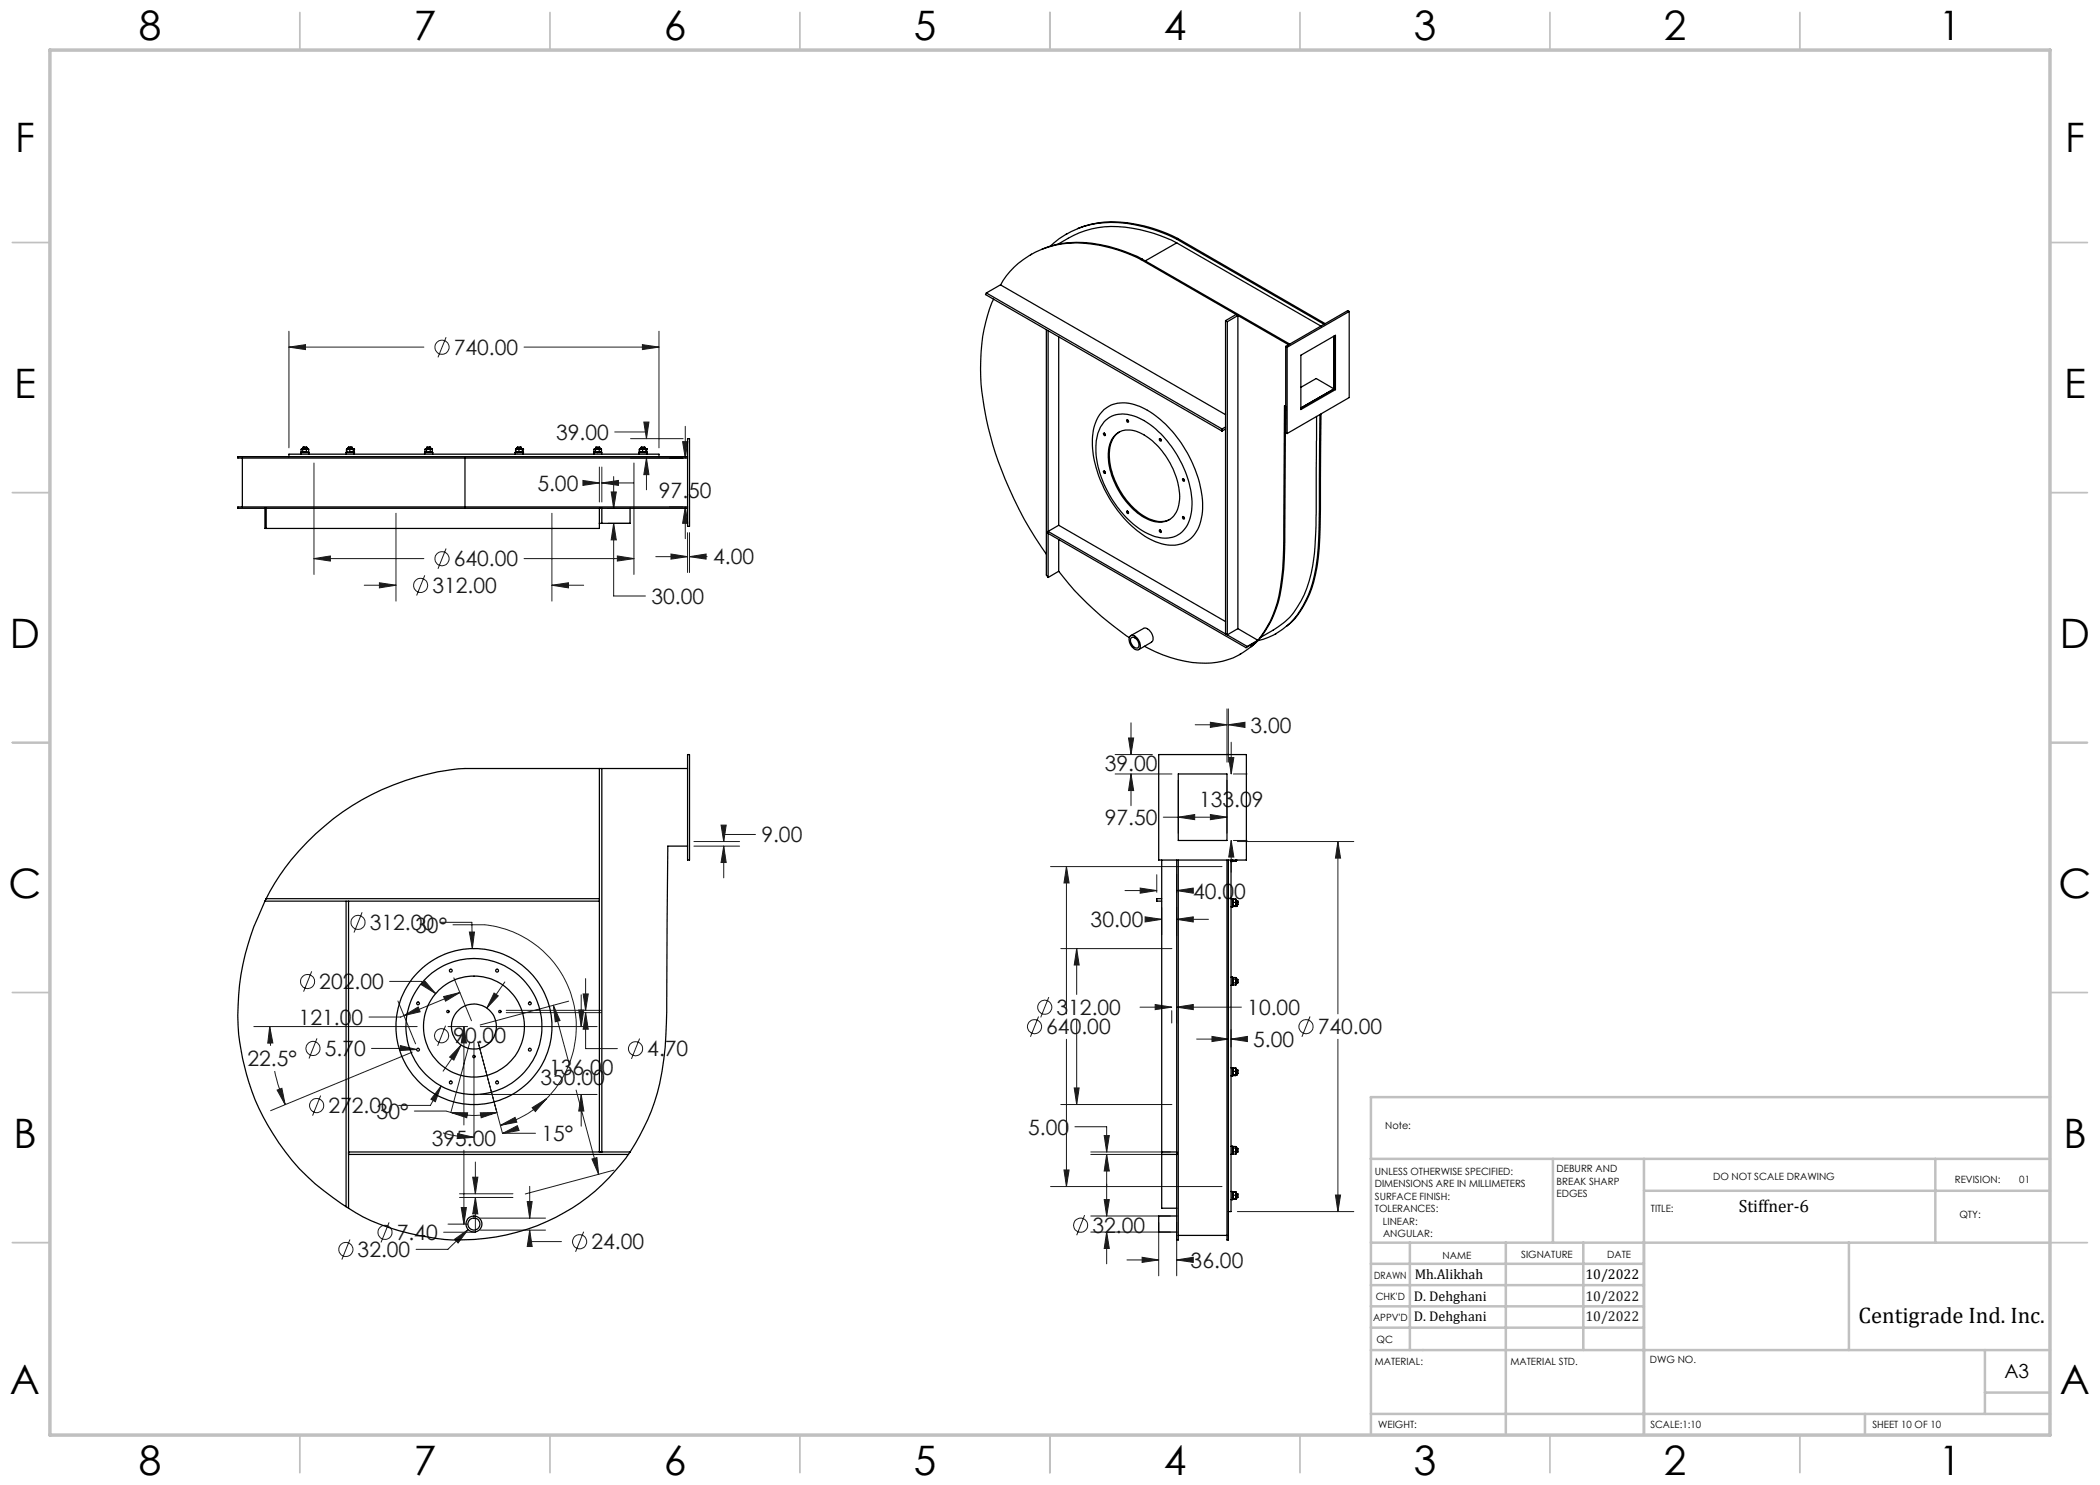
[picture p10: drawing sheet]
<svg xmlns="http://www.w3.org/2000/svg" width="420mm" height="297mm" viewBox="0 0 420 297" stroke-linecap="round" stroke-linejoin="round" font-family="sans-serif">
<g fill="none" stroke="#191924" stroke-width=".2">
<path d="M57.8 69.4l3.3-.5v1zM57.8 66.2v23.4M57.8 69.4h27M89.2 67.4l-1.6 4.1M104.8 69.4h27M128.5 68.9l3.3 .5-3.3 .5zM131.8 66.2v23.4M62.8 92.6v22.3M116.6 96.1l3.3 .5-3.3 .5zM116.8 96.6h3.1M119.9 93.4v7M120.4 96.6l3.3-.5v1z"/>
<path d="M120.4 93.4v7M120.4 96.6h6.3M122.2 98.4h1.1l-.6 3.3zM122.7 95.3v6.4M122.9 86.4h6.4v1.3M126.1 91.6h10.5M126.1 87.7h10.5M126.8 92.6v22.3M128.8 84.4h1l-.5 3.3zM129.3 91.6l.5 3.3h-1zM129.3 91.6v6.4M136.5 88.3h1l-.4 3.3z"/>
<path d="M137.1 85.3v6.3M62.8 111.7l3.3-.5v1zM62.8 111.7h22M72.8 117h6.4M75.9 116.6l3.3 .4-3.3 .6zM79.2 102.7v17.5M84.9 115.1l-1.6 4M89.2 109.7l-1.6 4.1M104.8 111.7h22M110.4 117l3.3-.4v1zM110.4 102.7v17.5M110.4 117h6.3"/>
<path d="M121.6 101.7h4.3M121.6 104.7h4.3M122.7 104.7l.6 3.3h-1.1zM122.7 104.7v14.5h6.4M123.5 111.2l3.3 .5-3.3 .5zM131.2 111.3h6.3M133.9 101.4h2.7M134.2 110.8l3.3 .5-3.3 .5zM137.1 101.4l.4 3.3h-1zM137.1 101.4v6.3M137.5 106.5v8M137.9 111.3l3.3-.5v1z"/>
<path d="M137.9 106.5v8M137.9 111.3h3.5M223 150.9h7.5M223 154.8h11.4M225.7 147.6h1l-.5 3.3zM226.2 154.8l.5 3.3h-1zM226.2 144.6v6.3M226.2 154.8v6.3M235.7 156.1v10.5M239 145h6.4M242.1 144.5l3.3 .5-3.3 .5zM245.4 141.8v10.6"/>
<path d="M245.4 156.1v10.5M245.7 145l3.3-.5v1zM245.7 141.8v10.6M245.7 145h3.2M245.7 151.5h1.1l-.6 3.3zM246.2 148.4v6.4M246.7 154.8h2.7M138.8 169.2h9.1M138.8 168.3h9.1M144.2 165h1l-.5 3.3zM144.7 169.2l.5 3.3h-1zM144.7 169.2v6.4"/>
<path d="M151.1 166.9h-6.4v1.4M210.1 173.3h34.3M213.3 173.3l.5 3.3h-1zM213.3 173.3v29.5M225 178.1h6.4M228 177.6l3.4 .5-3.4 .5zM231.4 174.9v3.6M232.7 163.4h12.7M235.3 178.1l3.4-.5v1zM235.3 174.9v3.6M235.3 178.1h2.1M235.7 163.4l3.2-.5v1z"/>
<path d="M242.1 162.9l3.3 .5-3.3 .5zM246.2 168.1l.6 3.3h-1.1zM246.2 168.1v6.3M246.7 168.1h2.7M247.5 168.3h23.3M267.6 168.3l.5 3.3h-1zM267.6 168.3v34.5M62.3 194.3l-1.6 4M72.4 182.5l-1.6 4M77.9 196.3h6.4l2.8 2.4M84.9 196.2l2.2 2.5-2.8-1.7zM88 184.5h6.4l.1 5.2"/>
<path d="M88.7 199.3l3.3-.8-2.9 1.7zM90.6 185h6.3a20.5 20.5 0 0 1 17.2 13.5 20.5 20.5 0 0 1-4.8 21.3M90.8 195.6l3.5 8.5M92 198.5l-11.2 4.6M93.9 186.4h1l-.4 3.3zM98.8 198.6l.9 .6-2.3 2.4zM101 196.4l-3.6 5.2M116.2 199v6.3M116.6 198.8h1.1l-.6 3.3zM117.1 195.7v6.4M209.8 199.4l-1.7 4.1M212.2 189.7h22.2"/>
<path d="M215.3 189.7l.5 3.3h-1zM215.3 189.7v9.2M229 183.4l3.3 .5-3.3 .5zM229.8 183.9h2.5M232.3 181.5v5.5M235.3 183.9l3.4-.5v1zM235.3 181.5v5.5M235.3 183.9h6.4M50.8 205.3h32.6M53.9 205.3l.7 3.3h-1zM53.9 205.3l.2 3.9M54.9 214.2a41.5 41.5 0 0 0 2.1 6.7"/>
<path d="M55.4 218l1-.3 .6 3.2zM63.4 207.7l-1.6 4M64.1 219.1l-1.6 4M74.3 209.7h6.3l2.7 .2M79.6 200.2l3.5 8.6M80.1 209.1l3.2 .8-3.3 .2zM80.8 203.1l2.8-1.7 .4 .9zM80.8 203.1l-.6 .3h-6.4M82.4 210.4l-28.3 11.7M88.2 217.2l-1.1 3.1-.9-.5zM88.2 217.2l-2.1 3.9h-6.4M89.1 205.1l-1.6 4.1"/>
<path d="M89.6 205.3h3.9M92.2 209l-1.4 3-.9-.6zM92.2 209l-3.6 5.2M92.8 205.3l.5 3.3h-1zM92.8 205.3v19.7M94 208.4l-3.8 14.1M94.8 208.5v19M95.6 208.4l4.9 18.3M96.1 205.3h23.3M96.1 218.9h23.3M101.2 202.1h19.1M101.2 202.5h19.1"/>
<path d="M109.3 219.8a20.5 20.5 0 0 1-9.2 5.3M110.7 201l1.3 3.1-.9 .3zM110.7 201l3.2 12M113.7 200.2l-17.7 4.8M115.2 218l4.5 16.9M115.7 202h1.1l-.6 3.3zM116.2 218.9l.6 3.3h-1.1zM116.2 218.9v6.3M117.1 202.5l.6 3.3h-1.1zM117.1 202.5v7.2h6.4M127.9 207.7l-1.6 4.1M207.7 203.3l-1.6 4.1"/>
<path d="M213.3 207.9v29.4M214.8 217.6h1l-.5 3.3zM215.3 204v16.9M228 201.4h6.4M231 200.9l3.4 .5-3.4 .5zM234.4 202.1v2.5M235.3 201.4l3.4-.5v1zM235.3 202.1v2.5M235.3 201.4h13M239.3 207.8h6.4M242.4 207.3l3.3 .5-3.3 .5zM245.7 205.9v3.5"/>
<path d="M246.2 207.8l3.3-.5v1zM246.2 205.9v3.5M246.2 207.8h3.2M262 203.3l-1.6 4.1M267.6 207.9v34.4M82.9 222.2h6.3l1 .3M88.6 226.6a23 23 0 0 0 6.2 .9M90.2 222.5l3.3 .1-.2 1zM90.2 222.5a17.9 17.9 0 0 0 9.2 0M91.5 226.7l3.3 .8-3.4 .2zM91.9 238.8h10.7M91.9 239.5h10.7"/>
<path d="M92.8 230v14.8M94.5 235.4h1.1l-.5 3.4zM95.1 239.5l.5 3.3h-1.1zM95.1 239.5v6.9h-6.4M95.1 232.4v6.4M96.1 222.6l3.3-.1-3.2 1.1zM100.1 225.1l2.9-1.6 .4 .9zM100.5 226.7l3-1.6 .3 1zM105.9 237.3v6.3M106.4 221.5l2.9-1.7-2.2 2.5zM107.1 226.7h-6.6M118.4 231.8l1-.3 .3 3.4z"/>
<path d="M122.8 234l-17.7 4.8M210.1 237.3h34.3M212.2 220.9h22.2M212.8 234h1l-.5 3.3zM215 225.4h6.3v5M218.2 230.9h15.9M218.2 230.4h15.9M220.8 239.9h1.1l-.6 3.3zM220.8 227.1h1.1l-.6 3.3zM221.3 230.9l.6 3.3h-1.1zM221.3 230.9v12.3M267.1 239h1l-.5 3.3z"/>
<path d="M70 247.9l-1.6 4M77.8 244.5l-1.6 4M89.6 244.8h3.9M90.9 247.9l2.7-2-2 2.7zM92.3 241.5h1l-.5 3.3zM93.6 245.9l-4 4h-6.4M96.1 246h13M96.1 243.6h13M105.4 240.3h1l-.5 3.3zM105.9 246l.5 3.3h-1zM105.9 246v2.3h6.4M116.7 246.3l-1.6 4.1"/>
<path d="M216.9 243l-1.6 4M218.2 246.4h15.9M218.2 243.2h15.9M221.3 246.4l.6 3.3h-1.1zM221.3 246.4v6.4M225.4 252h6.3M228.4 251.5l3.3 .5-3.3 .5zM231.7 244.5v10.7M235.3 252l3.4-.5v1zM235.3 244.5v10.7M235.3 252h1.6M247.5 242.3h23.3"/>
<circle cx="88.4" cy="69.4" r="1.42"/>
<circle cx="84.1" cy="117.1" r="1.42"/>
<circle cx="88.4" cy="111.7" r="1.42"/>
<circle cx="61.5" cy="196.3" r="1.42"/>
<circle cx="71.6" cy="184.5" r="1.41"/>
<circle cx="62.6" cy="209.7" r="1.4"/>
<circle cx="88.3" cy="207.1" r="1.42"/>
<circle cx="127.1" cy="209.7" r="1.41"/>
<circle cx="206.9" cy="205.3" r="1.41"/>
<circle cx="208.9" cy="201.4" r="1.41"/>
<circle cx="261.2" cy="205.3" r="1.41"/>
<circle cx="63.3" cy="221.1" r="1.42"/>
<circle cx="69.2" cy="249.9" r="1.42"/>
<circle cx="77" cy="246.5" r="1.42"/>
<circle cx="115.9" cy="248.3" r="1.42"/>
<circle cx="216.1" cy="245" r="1.4"/>
</g>
<g fill="none" stroke="#c0c0c0" stroke-width=".35">
<path d="M60 2.5v7.5M110 2.5v7.5M160 2.5v7.5M210 2.5v7.5M260 2.5v7.5M310 2.5v7.5M360 2.5v7.5M2.5 48.5h7.5M410 48.5h7.5M2.5 98.5h7.5M410 98.5h7.5M2.5 148.5h7.5"/>
<path d="M410 148.5h7.5M2.5 198.5h7.5M410 198.5h7.5M2.5 248.5h7.5M410 248.5h7.5M60 287v7.5M110 287v7.5M160 287v7.5M210 287v7.5M260 287v7.5M310 287v7.5M360 287v7.5"/>
</g>
<g fill="none" stroke="#c0c0c0" stroke-width=".5">
<path d="M410 219.4h-135.8v67.4M274.2 231.8h135.8M310.6 231.8v16.7M328.8 231.8v55.2M328.8 238.2h81.2M387.1 231.8v16.7M274.2 248.5h135.8M274.2 257h54.6M274.2 252.8h54.6M282 248.5v21.5M301.2 248.5v38.3M316.7 248.5v21.5"/>
<path d="M369.8 248.5v21.5M274.2 265.5h54.6M274.2 261.3h54.6M274.2 270h135.8M397 270v12.8M397 278.5h13M274.2 282.8h135.8M373 282.8v4.2"/>
</g>
<path d="M10 10h400v277h-400z" fill="none" stroke="#c0c0c0" stroke-width=".7"/>
<path d="M93.9 186.4l.6 3.3 .4-3.3zM88.2 217.2l-2 2.6 .9 .5zM84.9 196.2l-.6 .8 2.8 1.7zM115.7 202h1.1l-.6 3.3zM116.2 218.9l.6 3.3h-1.1zM80.8 203.1l2.8-1.7 .4 .9zM88.7 199.3l3.3-.8-2.9 1.7zM80.1 209.1l-.1 1 3.3-.2zM53.9 205.3l.7 3.3h-1zM55.4 218l1-.3 .6 3.2zM105.9 246l.5 3.3h-1zM105.4 240.3h1l-.5 3.3zM92.3 241.5h1l-.5 3.3zM92.8 205.3l.5 3.3h-1zM90.9 247.9l.7 .7 2-2.7zM98.8 198.6l-1.4 3 2.3-2.4zM92.2 209l-2.3 2.4 .9 .6zM91.5 226.7l3.3 .8-3.4 .2zM100.5 226.7l3-1.6 .3 1zM110.7 201l1.3 3.1-.9 .3zM118.4 231.8l1-.3 .3 3.4zM94.5 235.4h1.1l-.5 3.4zM95.1 239.5l.5 3.3h-1.1zM90.2 222.5l3.3 .1-.2 1zM96.1 222.6l3.3-.1-3.2 1.1zM116.6 198.8h1.1l-.6 3.3zM117.1 202.5l.6 3.3h-1.1zM144.7 169.2l.5 3.3h-1zM144.2 165h1l-.5 3.3zM106.4 221.5l.7 .8 2.2-2.5zM100.1 225.1l3.3-.7-.4-.9zM214.8 217.6h1l-.5 3.3zM215.3 189.7l.5 3.3h-1zM231 200.9l3.4 .5-3.4 .5zM235.3 201.4l3.4-.5v1zM221.3 246.4l.6 3.3h-1.1zM220.8 239.9h1.1l-.6 3.3zM235.3 252l3.4-.5v1zM228.4 251.5l3.3 .5-3.3 .5zM212.8 234h1l-.5 3.3zM213.3 173.3l.5 3.3h-1zM245.7 145l3.3-.5v1zM242.1 144.5l3.3 .5-3.3 .5zM267.6 168.3l.5 3.3h-1zM267.1 239h1l-.5 3.3zM246.2 207.8l3.3-.5v1zM242.4 207.3l3.3 .5-3.3 .5zM225.7 147.6h1l-.5 3.3zM226.2 154.8l.5 3.3h-1zM242.1 162.9l3.3 .5-3.3 .5zM235.7 163.4l3.2-.5v1zM246.2 168.1l.6 3.3h-1.1zM245.7 151.5h1.1l-.6 3.3zM221.3 230.9l.6 3.3h-1.1zM220.8 227.1h1.1l-.6 3.3zM235.3 183.9l3.4-.5v1zM229 183.4l3.3 .5-3.3 .5zM235.3 178.1l3.4-.5v1zM228 177.6l3.4 .5-3.4 .5zM110.4 117l3.3-.4v1zM75.9 116.6l3.3 .4-3.3 .6zM123.5 111.2l3.3 .5-3.3 .5zM62.8 111.7l3.3-.5v1zM57.8 69.4l3.3-.5v1zM128.5 68.9l3.3 .5-3.3 .5zM129.3 91.6l.5 3.3h-1zM128.8 84.4h1l-.5 3.3zM136.5 88.3h1l-.4 3.3zM137.1 101.4l.4 3.3h-1zM137.9 111.3l3.3-.5v1zM134.2 110.8l3.3 .5-3.3 .5zM120.4 96.6l3.3-.5v1zM116.6 96.1l3.3 .5-3.3 .5zM122.2 98.4h1.1l-.6 3.3zM122.7 104.7l.6 3.3h-1.1z" fill="#191924"/>
<g fill="none" stroke="#000" stroke-width=".25">
<path d="M197.3 58.6l-.2 .3 47.3 27.3M197.3 58.6l47.1 27.2M197.3 58.6l2.8-1.6 45 25.9M198.7 59.8a37.3 37.3 0 0 0-1.9 21.3 73.4 73.4 0 0 0 12.5 29.7M206.3 50.8l-.2 .2M208.4 49.8a21.8 21.8 0 0 1 15.2 0l3.9 1.5 .9 .5M213.4 46.7l-.2 .2M215.5 45.7a20.4 20.4 0 0 1 13.3-.5l3.8 1.2 2.9 1.3M228.2 51.9a28.6 28.6 0 0 0-15.9-3.1 16.9 16.9 0 0 0-12.2 8.2M228.2 51.9l29.5 17.1M228.4 51.8l-.2 .1M228.4 51.8l29.6 17"/>
<path d="M235.3 47.8a28.9 28.9 0 0 0-15.9-3.1 17.4 17.4 0 0 0-9.4 4.5M235.3 48.6a27.8 27.8 0 0 0-15.8-3.1 20 20 0 0 0-7.9 3.4M235.3 47.8l29.5 17.1M235.3 48.6l28.9 16.6M235.3 48.6l-6.2 3.6M235.5 47.7l-.2 .1M235.5 47.7l29.5 17M209.3 65.9v49.1l.3 .5M209.6 66.1v49.4M211.7 67.3v37.8M245.1 64.1l.4 .2M245.1 64.1v62.6l.4 .3"/>
<path d="M245.5 64.3v62.7M247.6 63.1v62.6M247.6 63.1l-2.1 1.2M247.6 63.1l-.4-.2-2.1 1.2M257.1 69.3l.3 .2M257.1 69.3v17.2l.3 .2M257.4 69.5v17.2M260.2 71l6.9-3.9v10.8l-6.9 4zM260.2 77.5l3-1.8 3.6 2.1M266.8 77.8l.3 .1M266.8 67.2v10.6M266.8 77.8l-6.6 3.8"/>
<path d="M269.8 62.3l-.2-.2-12.5 7.2M269.8 62.3l-12.4 7.2M269.8 62.3v17.2l-12.4 7.2M47.6 91.3v.3M47.6 91.6h89.9M47.6 91.3h45.4M48.5 91.6v9.8M57.8 91.3v-.5h74v.5M60.2 90.4h1.6h-.2M60.2 90.5h1.6M60.2 89.8v1M60.3 89.8h.1z"/>
<path d="M60.3 90.4h.1M60.4 89.8h.5M60.4 90.4h1.1M60.6 89.5h.8M60.6 89.5l-.1 .9M60.9 89.8h.6M60.9 89.8h.4M61.3 89.8v.6M61.4 89.5v.3M61.5 89.8h.2M61.5 89.8h-.2M61.7 89.8l.1 1"/>
<path d="M69.3 90.8v-.4h1.5v.4M69.3 90.5h1.5M69.4 89.8v.6M69.4 89.8h.3M69.4 89.8h-.1v.6h.4M69.4 89.8h.1M69.6 89.5h.8M69.6 89.5v.3M69.7 89.8h.6M69.7 89.8h.3M69.7 89.8h-.3M70 89.8v.6h.8v-.6"/>
<path d="M70.3 89.8h.4M70.3 89.8h-.3M70.4 89.5v.3M70.7 89.8v.6M70.7 89.8h.1M70.7 90.4h.1M70.8 89.8h.1M84.9 90.5l1.6-.1v.4M85 89.8l.1 .6M85.1 89.8h.6M85.1 89.8h-.1M85.1 89.8h.2"/>
<path d="M85.3 89.8v.6h1M85.3 89.5h.8M85.3 89.5v.3M85.7 89.8h.6M85.7 89.8h-.4M85.7 89.8h.3M86 89.8v.6M86.1 89.5v.3M86.3 89.8h.1M86.3 89.8h-.3M86.3 89.8h.2M86.4 89.8h.1"/>
<path d="M86.5 89.8l-.1 .6M86.5 90.5h-1.6v.3M93 91.3v10.4M93 91.3h44.5M103 90.8v-.4h1.6v.4M103 90.5h1.6M103.2 89.8v.6M103.2 89.8h.3M103.2 89.8l-.1 .6h1.4v-.6M103.2 89.8h.1M103.4 89.5h.8M103.4 89.5v.3"/>
<path d="M103.5 89.8h.6M103.5 89.8h.3M103.5 89.8h-.3M103.8 89.8v.6M104.1 89.8h.4M104.1 89.8h-.3M104.2 89.5v.3M104.5 89.8h.1M104.5 90.4h.1M104.5 89.8v.6M104.6 89.8h.1M104.6 89.8v.6"/>
<path d="M118.7 90.8v-.4h1.6v.4M118.7 90.5h1.6M118.8 89.8v.6h.1M119 89.8h.5M119 89.8h-.2M119 89.8h.1M119.1 89.8v.6h1.2v-.6M119.1 89.5h.8M119.1 89.5v.3M119.5 89.8h.6M119.5 89.8h-.4M119.5 89.8h.3"/>
<path d="M119.8 89.8v.6M119.9 89.5v.3M120.1 89.8h.2M120.1 89.8h-.3M127.8 90.8v-.4h1.6v.4M127.8 90.5h1.6M127.8 89.8v.6M127.9 89.8v.6h1.4v-.6M127.9 89.8h.1M128.2 89.8h.7M128.2 89.8h-.3M128.2 89.5h.8"/>
<path d="M128.2 89.5v.3M128.2 89.8h.3M128.5 89.8v.6M128.9 89.8h.4M128.9 89.8h-.4M128.9 89.8h.3M129 89.5v.3M129.2 89.8v.6M129.2 89.8h.1M129.3 89.8h.1M129.3 89.8h-.1M129.3 90.4h.1"/>
<path d="M129.3 89.8v.6M137.5 87.7h.4v17.6h-.4zM220.7 94.2a.25 .25 0 0 1 .3 .2 .25 .25 0 0 1-.1 .3zM220.7 86.7a.25 .25 0 0 1 .3 .1 .25 .25 0 0 1-.1 .3zM220.8 81.9a6.9 6.9 0 0 1 7.7-.4 23.7 23.7 0 0 1 11.2 14.5 14.3 14.3 0 0 1-.2 9.9 6 6 0 0 1-7.9 2.6 20.5 20.5 0 0 1-10.1-9.5 19.1 19.1 0 0 1-2.6-13.9 7.1 7.1 0 0 1 1.9-3.2zM220.8 84.3a5.6 5.6 0 0 1 6.5-.9 19.6 19.6 0 0 1 9.7 10.8 13.8 13.8 0 0 1 .6 10.6 5.2 5.2 0 0 1-7.1 2.3 19.1 19.1 0 0 1-9.5-9.9 15.6 15.6 0 0 1-1.4-10.5l.5-1.3zM220.9 86.6l.2 .4M220.9 94.2l.2 .3M223 87.1a4.6 4.6 0 0 1 5.8-.1 15.6 15.6 0 0 1 7.1 13 4.4 4.4 0 0 1-3.1 4.3 7 7 0 0 1-5.7-2 15.7 15.7 0 0 1-5.4-11.9 5 5 0 0 1 1.3-3.3zM223.8 86.4a5.4 5.4 0 0 0-1.9 5.3 15.6 15.6 0 0 0 7.9 12.1 4.6 4.6 0 0 0 4.1 .1M225.3 84a.23 .23 0 0 1 .4 .1 .23 .23 0 0 1-.2 .3zM225.5 84l.2 .3"/>
<path d="M231.9 87.7a.26 .26 0 0 1 .3 .2 .26 .26 0 0 1-.1 .3l-.2-.2zM232.1 87.8l.2 .3M236.5 95.8a.25 .25 0 0 1 .3 .1 .25 .25 0 0 1-.1 .3zM236.7 95.8l.2 .3M244.4 85.8v.4M245.1 85.8l-.7 .4M245.1 85.4l-.7 .4M257.1 81.3a766.5 766.5 0 0 1-.3 32.4 25.1 25.1 0 0 1-3.1 11.5l-.6 .9a11.1 11.1 0 0 1-2.9 3.3M257.1 81.3l-.2-.1a770.2 770.2 0 0 1-.4 32.6 24.9 24.9 0 0 1-3.6 12.4 14.1 14.1 0 0 1-14.5 6.3 27.5 27.5 0 0 1-9.5-3.2M263.3 83.3l-.1 11.8a148.1 148.1 0 0 1-.5 16.9 19.3 19.3 0 0 1-5.7 12.3l-2.1 1.6-2.7 1.6M264 82.9l-.1 19a53.2 53.2 0 0 1-1.8 15.9 15.6 15.6 0 0 1-7.4 9.2l-3.1 1.2M264.2 82.8l-.1 18.9a53.3 53.3 0 0 1-1.7 15.9 16.8 16.8 0 0 1-5.1 7.7"/>
<path d="M47.6 101.4v.3M47.6 101.7h45.4M47.6 101.4h89.9M93 101.7h44.5M119.9 101.7v4h-66.9v-4h.2v4M120.4 101.7v3M126 101.7v3h-6.1M209.6 106.7l39.6 22.8M211.7 114.3a61.7 61.7 0 0 0 14.2 13.2M211.7 107.9v6.4M211.7 114.3l-2.1 1.2M211.7 105.1l-2.1 1.2 39.8 23"/>
<path d="M211.7 105.1l33.4 19.2M225.3 102.2a.25 .25 0 0 1 .3 .2 .25 .25 0 0 1-.1 .3zM225.5 102.2l.2 .3M231.9 106h.1a.28 .28 0 0 1 .2 .2 .28 .28 0 0 1-.1 .3l-.2-.2zM232.1 106l.2 .3M236.5 103.3a.26 .26 0 0 1 .3 .2 .26 .26 0 0 1-.1 .3zM236.7 103.3l.2 .4M226 127.3a1.16 1.16 0 0 1 1.7 .7 1.28 1.28 0 0 1-.1 2 2.08 2.08 0 0 1-1.6-2.7zM226.1 127.1l2.6-1.4a1.44 1.44 0 0 1 1.7 1 1.33 1.33 0 0 1-.1 1.7l-2.5 1.5M226.2 127.6a1.09 1.09 0 0 1 1.6 1.1 .64 .64 0 0 1-.2 .9 .64 .64 0 0 1-.9-.3 1.46 1.46 0 0 1-.5-1.7zM247.6 125.7l-2.1 1.3M247.6 125.7l4 2.4"/>
<path d="M248.1 130.8l-.2 .1M249.4 129.3l-.2 .2M251.6 128.1l-2.4 1.4M251.6 128.1l-2.2 1.2M255.3 126.7l-.2 .1M119.9 153.7v76.7M120.4 153.7v76.7M137.5 153.7h-44.5a49 49 0 0 0-39.8 26M137.5 150.9h.4v21.1h-.4zM231.7 150.9h17.6v21.1h-17.6zM235.7 154.8h9.7v13.3h-9.7zM53.2 179.7l-.2 .5"/>
<path d="M53.2 179.7h66.7M137.5 169.2h-3.9l-.3 30.5a65.6 65.6 0 0 1-2.4 20.7 47.3 47.3 0 0 1-4.9 10M232.3 179.7h-.9v.5h.9M232.3 172v69.6h3M235.3 172v76h.4v-76M245.4 172v76h.3v-76M246.2 179.8h.4v1.6h-.4M246.2 172v70.3h-.5M246.5 179.8v1.6M246.5 172v.3M246.6 172v.3h-.4M246.6 172.2v.1h.6"/>
<path d="M246.6 179.8v1.4h.6M246.6 179.9h.6M246.6 179.8h.6M247.2 179.8v.1M247.2 172.2v.1M247.2 179.9v.3M247.2 179.9h.1M247.2 172h.1M247.2 172v.2M247.2 172v.3M53 180.2a49.4 49.4 0 0 0-5.1 28.3 46 46 0 0 0 21.3 32.8M53 180.2h66.9"/>
<path d="M69.2 180.2v61.1M69.7 180.2v61.4M246.2 195.4l.4 .2M246.5 195.4v1.7M246.6 181.3h.1M246.6 195.6v1.5h-.4M246.6 195.5v.1M246.6 196.9v.1h.6M246.6 180.5h.6M246.6 181.3h.6M246.6 196.6h.6M246.6 195.5h.6"/>
<path d="M247.2 181.3h.1M247.2 195.8h-.6v1M247.2 197h.1M247.2 180.5v.3M247.2 181.2h.1M247.2 195.8v.4M247.2 196.6v.2M247.2 195.5v.1M247.2 180.2v.6M247.2 180.8v.4M247.2 196.2v.6M247.2 195.6v.6"/>
<path d="M247.2 196.8v.2M247.2 196.6h.3M247.2 195.9h.3M247.2 181h.3M247.2 180.2h.3M247.2 180.2v.3M247.2 181.1v.2M247.2 196.2v.4M247.2 195.6v.2M247.5 195.9v.7M247.5 180.2v.8M246.2 213.6h.4v1.6h-.4"/>
<path d="M246.5 213.6v1.6M246.6 215h.1M246.6 215l.6 .1M246.6 213.6h.6M246.6 214.3h.6M246.6 215h.6M247.2 215h.1M247.2 213.6v.1M247.2 213.7l-.6-.1v1.4h.6M247.2 215.1h.1M247.2 214.3v.3M247.2 213.7v.3"/>
<path d="M247.2 213.7h.1M247.2 214v.6M247.2 214.6v.4M247.2 215v.1M247.2 214.8h.3M247.2 214h.3M247.2 214.9v.2M247.2 214v.3M247.5 214v.8M69.7 230.4h56.3M125.7 230.9a41 41 0 0 1-43.9 15.8 37.6 37.6 0 0 1-12.1-5.1M126 230.4l-.3 .5h-56"/>
<path d="M232.3 230.4h3v.5h-3M246.2 229.3h.4v1.6h-.4M246.2 238.3h.3v1.6M246.5 229.3v1.6M246.5 238.3l.7 .1M246.6 238.3v1.6h-.4M246.6 238.4v1.5h.6M246.6 230.4h.6M246.6 239.8l.6 .1M246.6 239.7h.6M246.6 239h.6M246.6 238.4h.6v.3"/>
<path d="M247.2 229.3h-.6v.1M247.2 229.6h-.6v1.2h.6M247.2 229.6v.4M247.2 230.4v.2M247.2 229.3v.2M247.2 230.8h.1M247.2 239v.4M247.2 239.7h.1M247.2 238.4v.1M247.2 229.5v.5M247.2 230v.6M247.2 230.6v.2"/>
<path d="M247.2 238.7v.7M247.2 239.4v.3M247.2 238.5v.2M247.2 239.7v.1M247.2 230.5h.3M247.2 229.7h.3M247.2 239.5h.3M247.2 238.7h.3M247.2 230v.4M247.2 229.5v.1M247.2 238.7v.3M247.2 239.6v.3"/>
<path d="M247.5 229.7v.8M247.5 238.7v.8M69.2 241.3l.5 .3M235.3 243.2h-3.6v3.2h3.6M235.7 247.1h9.7"/>
<circle cx="90.2" cy="194.1" r=".28"/>
<circle cx="99.4" cy="194.1" r=".29"/>
<circle cx="83.6" cy="200.7" r=".27"/>
<circle cx="83.6" cy="209.9" r=".28"/>
<circle cx="89.6" cy="202.3" r=".23"/>
<circle cx="90.2" cy="216.5" r=".28"/>
<circle cx="94.8" cy="205.3" r="4.5"/>
<circle cx="94.8" cy="205.3" r="10.1"/>
<circle cx="94.8" cy="205.3" r="15.6"/>
<circle cx="94.8" cy="205.3" r="13.6"/>
<circle cx="94.8" cy="211.3" r=".25"/>
<circle cx="99.4" cy="216.5" r=".29"/>
<circle cx="100" cy="202.3" r=".24"/>
<circle cx="106" cy="200.7" r=".27"/>
<circle cx="106" cy="209.9" r=".28"/>
<circle cx="94.8" cy="244.8" r="1.2"/>
<circle cx="94.8" cy="244.8" r="1.59"/>
</g>
<g font-size="8.1">
<text x="27.8" y="8">8</text>
<text x="82.8" y="8">7</text>
<text x="132.8" y="8">6</text>
<text x="182.8" y="8">5</text>
<text x="232.8" y="8">4</text>
<text x="282.8" y="8">3</text>
<text x="332.8" y="8">2</text>
<text x="387.8" y="8">1</text>
<text x="3" y="30.4">F</text>
<text x="413" y="30.4">F</text>
<text x="2.8" y="79.6">E</text>
<text x="412.8" y="79.6">E</text>
<text x="2" y="129.6">D</text>
<text x="412" y="129.6">D</text>
<text x="1.7" y="179.6">C</text>
<text x="411.7" y="179.6">C</text>
<text x="2.7" y="229.6">B</text>
<text x="412.7" y="229.6">B</text>
<text x="2" y="278.9">A</text>
<text x="412" y="278.9">A</text>
<text x="27.8" y="295">8</text>
<text x="82.8" y="295">7</text>
<text x="132.8" y="295">6</text>
<text x="182.8" y="295">5</text>
<text x="232.8" y="295">4</text>
<text x="282.8" y="295">3</text>
<text x="332.8" y="295">2</text>
<text x="387.8" y="295">1</text>
</g>
<text font-size="4.5" x="371.7" y="264.6">Centigrade Ind. Inc.</text>
<g font-size="4.2" fill="#191924">
<text x="90.7" y="71">740.00</text>
<text x="111.2" y="88">39.00</text>
<text x="107.5" y="98.2">5.00</text>
<text x="131.8" y="99.5">97.50</text>
<text x="90.7" y="113.3">640.00</text>
<text x="142.6" y="112.9">4.00</text>
<text x="86.5" y="118.6">312.00</text>
<text x="130.3" y="120.8">30.00</text>
<text x="250.1" y="146.5">3.00</text>
<text x="221" y="154.2">39.00</text>
<text x="239.8" y="161.4">133.09</text>
<text x="221" y="165">97.50</text>
<text x="152.3" y="168.5">9.00</text>
<text x="238.6" y="179.7">40.00</text>
<text x="218.1" y="185.5">30.00</text>
<text x="73.9" y="186">312.00</text>
<text x="83" y="186.5">30°</text>
<text x="63.9" y="197.8">202.00</text>
<text x="211.3" y="203">312.00</text>
<text x="249.5" y="203">10.00</text>
<text x="59.7" y="205">121.00</text>
<text x="90.7" y="208.7">90.00</text>
<text x="209.3" y="206.9">640.00</text>
<text x="250.6" y="209.4">5.00</text>
<text x="263.5" y="206.9">740.00</text>
<text x="49.5" y="213.3">22.5°</text>
<text x="64.9" y="211.2">5.70</text>
<text x="109.8" y="214.9">136.00</text>
<text x="129.5" y="211.3">4.70</text>
<text x="108.1" y="217.1">350.00</text>
<text x="65.7" y="222.6">272.00</text>
<text x="75.3" y="223.8">30°</text>
<text x="205.6" y="226.9">5.00</text>
<text x="86.3" y="229.1">395.00</text>
<text x="108.3" y="228.2">15°</text>
<text x="71.5" y="251.4">32.00</text>
<text x="79.3" y="248">7.40</text>
<text x="118.3" y="249.9">24.00</text>
<text x="218.5" y="246.6">32.00</text>
<text x="238.1" y="253.6">36.00</text>
</g>
<text font-size="3.9" x="400.9" y="275.5">A3</text>
<text font-size="3.5" x="347.8" y="242.4">Stiffner-6</text>
<g font-size="2.8">
<text x="282.9" y="255.9">Mh.Alikhah</text>
<text x="317.1" y="255.9">10/2022</text>
<text x="282.8" y="260.1">D. Dehghani</text>
<text x="282.8" y="264.2">D. Dehghani</text>
</g>
<g font-size="2.8" fill="#191924">
<text x="317.1" y="260.1">10/2022</text>
<text x="317.1" y="264.2">10/2022</text>
</g>
<g font-size="2">
<text x="277" y="225.8">Note:</text>
<text x="275" y="234.9">UNLESS OTHERWISE SPECIFIED:</text>
<text x="275" y="237.4">DIMENSIONS ARE IN MILLIMETERS</text>
<text x="275" y="239.9">SURFACE FINISH:</text>
<text x="311.3" y="234.5">DEBURR AND</text>
<text x="311.3" y="237">BREAK SHARP</text>
<text x="311.3" y="239.5">EDGES</text>
<text x="342.6" y="236">DO NOT SCALE DRAWING</text>
<text x="391" y="236.6">REVISION:</text>
<text x="403.9" y="236.6">01</text>
<text x="275" y="242.4">TOLERANCES:</text>
<text x="276.6" y="244.9">LINEAR:</text>
<text x="330.2" y="242.4">TITLE:</text>
<text x="391.9" y="243.7">QTY:</text>
<text x="276.6" y="247.4">ANGULAR:</text>
<text x="288.5" y="251.7">NAME</text>
<text x="304.2" y="251.7">SIGNATURE</text>
<text x="321.4" y="251.7">DATE</text>
<text x="274.8" y="255.9">DRAWN</text>
<text x="275.1" y="260.1">CHK'D</text>
<text x="274.6" y="264.2">APPV'D</text>
<text x="275.3" y="268.5">QC</text>
<text x="275" y="273">MATERIAL:</text>
<text x="302.1" y="273">MATERIAL STD.</text>
<text x="330" y="272.5">DWG NO.</text>
<text x="275.6" y="285.6">WEIGHT:</text>
<text x="330.1" y="285.6">SCALE:1:10</text>
<text x="374.5" y="285.6">SHEET 10 OF 10</text>
</g>
</svg>
